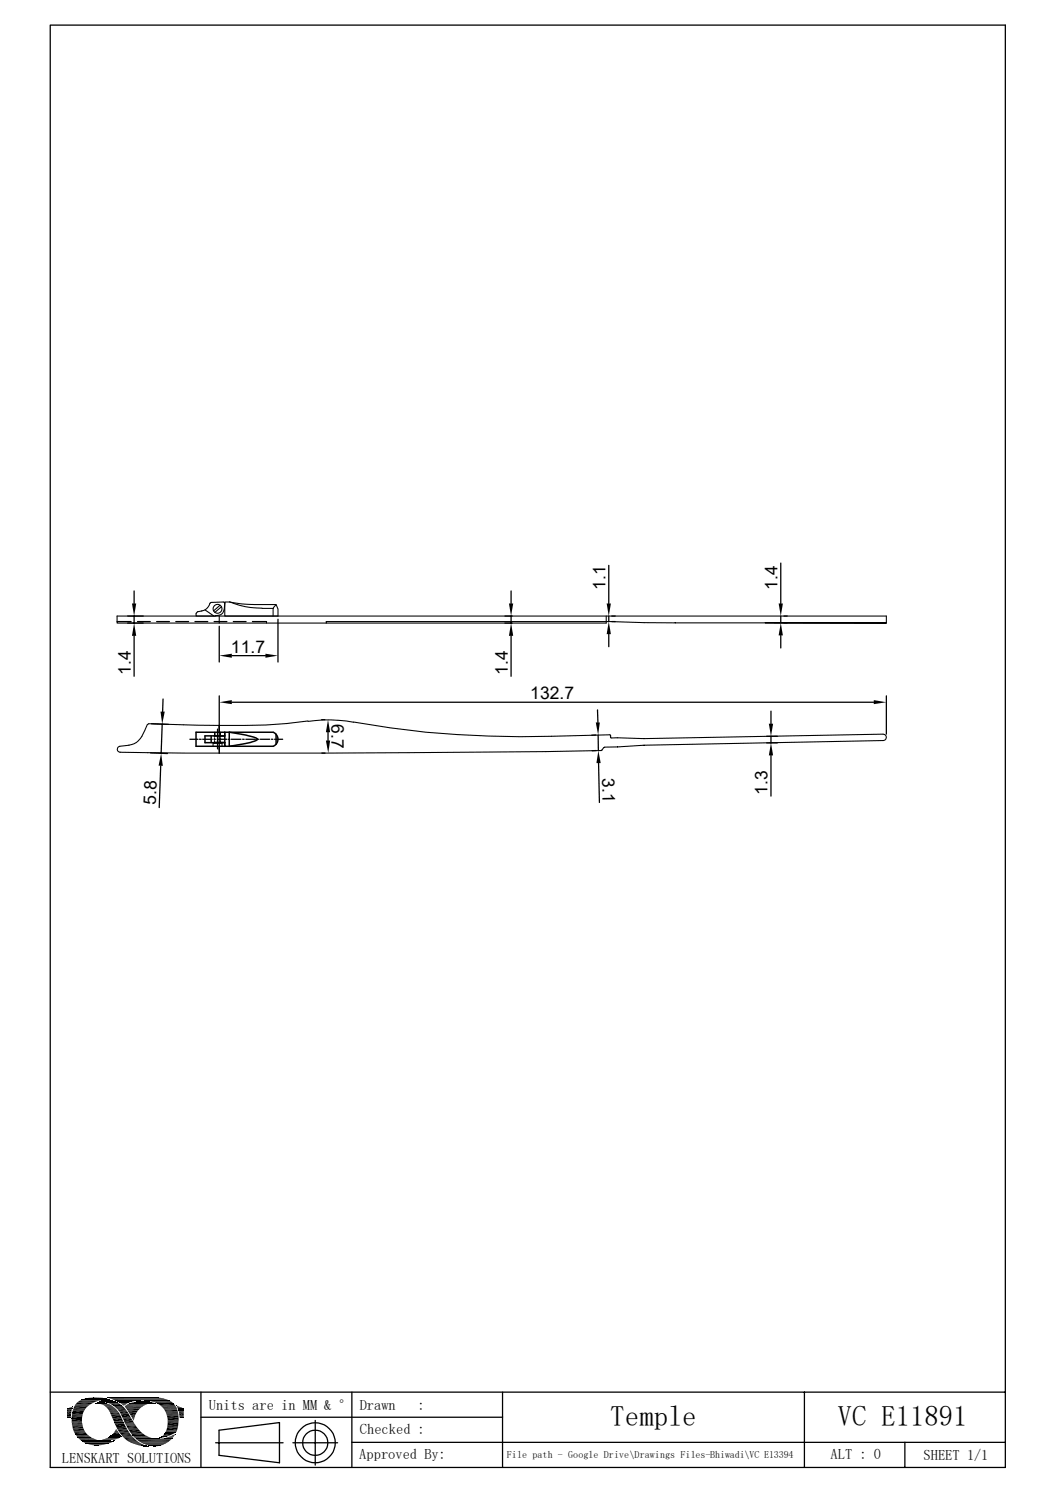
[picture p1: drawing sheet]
<svg xmlns="http://www.w3.org/2000/svg" width="210mm" height="297mm" viewBox="0 0 210 297" stroke-linecap="round" stroke-linejoin="round" font-family="sans-serif">
<g fill="none" stroke="#000" stroke-width=".21">
<path d="M42 119.9h-.1a3.6 3.6 0 0 1-1.4 1.6h-.4M42 119.8h2.6v1.6M45.6 119.8h-.9v2.8h10.6v-1.4l-.4-.9a39.4 39.4 0 0 1-9.3-.5M45.6 119.7a16 16 0 0 0 6.5 1.3M39 122.1v.5l4.3-.1M40.1 121.5l-.8 .2-.3 .4M40.8 121.3l1.7 1.3M43.6 122.6v1.4M43.8 120.4l-1.3 1.1M44.1 120.7l-1.4 1.1M44.6 121.3l-.2 .3a1.19 1.19 0 0 1-1.1 .8M52.1 121h2.2v1.6"/>
<path d="M53 123.7v.3M54.9 120.3l-.5 .7M120.6 122.6v1.4h-97.3v-1.4h153v1.3h-42l-12.8-.2h-56.6M152.2 123.9l24.1 .1M25.7 148.3l-1.9 .2a.6 .6 0 0 0-.5 .6 .6 .6 0 0 0 .6 .5M29.3 144.1l-.5 1.2a4 4 0 0 1-3.2 3M29.5 144l-.2 .1M61.3 143.4a153.4 153.4 0 0 1-24.9 .8l-6.9-.2M61.3 143.5a27.1 27.1 0 0 1 9 .2M70.3 143.6a193.4 193.4 0 0 0 39.4 2.9l11.6-.3 .1 .2M119.6 149.3l-11.1 .2-43.3 .3h-28.6l-12.7-.2M119.7 149.2l-.1 .1"/>
<path d="M120.1 148.7l-.4 .5M120.2 148.7l-.1 .1M121.4 146.6l.1 .2M121.5 146.5l-.1 .1M175.6 146l-47.5 .9-6.6-.1M175.6 146a.64 .64 0 0 1 .7 .7 .64 .64 0 0 1-.7 .6l-47.5 1-7.9 .3M14.9 279.5h3M15.5 278.8h3.9M32.2 279.9h2.9M14.3 281.7h2.1M14.5 280.4h2.5M15.2 285.7h2.7"/>
<path d="M24 285.4h2.1M24.4 285.9h2.1M24.9 286.4h2.1M25.1 286.6h2.2M25.4 284.2h2.2M33 281.1h2.4M33.4 282.9h2.1"/>
<circle cx="43.3" cy="121.1" r=".88"/>
</g>
<g fill="none" stroke="#000" stroke-width=".25">
<path d="M10 5h189.9v286.9h-189.9zM26.7 117.6v2.5M101.6 117.6v2.5M121.1 112.5v7.6M155.3 112v8.1M23.3 123.7h2.8M25.4 122.6h3.1M25.4 124h3.1M26.7 122.6v1.4M26.7 126.5v8M27.3 123.7h2.6M31.2 123.7h2.5"/>
<path d="M32.4 139.1l-.1 2.5M35 123.7h2.5M38.8 123.7h2.5M42.6 123.7h2.5M43.6 124.6v7.1M43.6 138.4v10.8M46.1 130.4h6.7M46.1 139.7h127.7M46.4 123.7h2.5M50.2 123.7h2.8M55.3 123.2v8.5M64.9 123.7v.3"/>
<path d="M100.4 122.6h1.5M100.4 124h1.5M101.6 122.6v1.4M101.6 126.5v8M121.1 122.6v1.1M121.1 126.2v2.5M121.7 123.7h.6M121.7 122.6h.6M155.3 122.6v1.3M155.3 126.4v2.5M155.9 122.6h.6M155.9 123.9h.6"/>
<path d="M176.3 138.4v7.6M29.9 149.8l3.4 .1M30.1 144l3.4 .1M32 152.4l-.3 8.3M32.3 144.1l-.3 5.8M37.8 147.1h1.6M39.7 147.1h.3M40.3 147.1h1.9M42.5 147.1h.3M43.2 147.1h1.9M43.3 145v.6M43.3 145.7v.1"/>
<path d="M43.3 145.9v.5M43.3 146.5v.1M43.3 146.7v.6M43.3 147.4v.1M43.3 147.6v.6M43.3 148.3h.1M43.3 148.4v.6M44.7 145.7v.7M44.7 147.7v.8M45.4 147.1h.3M46 147.1h1.9M48.3 147.1h.3"/>
<path d="M48.9 147.1h1.9M51.1 147.1h.3M51.7 147.1h1.9M54 147.1h.3M54.6 147.1h1.6M64 143.2h.6M64 149.8h.6M65.2 145.7v1.6M118.5 146.2l-.8 .1M118.6 149.3l-.8 .1M118.8 141.2l.1 2.5M119 146.2v3.1"/>
<path d="M119 151.8l.2 7.8M152.5 146.5h2.1M152.5 147.8h2.1M153.3 141.5v2.5M153.3 146.5v1.3M153.3 150.3v8.1M10 276.9h189.9M14.7 279.7h2.9M40 276.9v15M70 276.9v15M99.9 276.9v15M160 276.9v15"/>
<path d="M14.3 281.5h2.1M14.3 283.3h2.1M14.7 284.9h2.4M15 285.5h2.6M24.6 286.1h2.2M24.9 280.1h3.2M25.1 283.8h2.1M25.3 284h2.1M26.1 285.4h2.7M27.2 286.5h6.8M33.1 281.3h2.4M33.4 282.7h2.1"/>
<path d="M40 281.9h59.9M42.9 287h13.4M43.6 284.5l12-1.5v8l-12-1.5zM58.3 287h8.8M62.7 282.6v8.9M70 286.9h129.9M180 286.9v5"/>
<circle cx="62.7" cy="287" r="2.51"/>
<circle cx="62.7" cy="287" r="4"/>
</g>
<g fill="#000">
<path d="M26.2 120.1h.9l-.4 2.5zM26.7 124l.4 2.5h-.9zM43.6 130.4l2.5-.4v.9zM43.6 139.7l2.5-.4v.8zM52.8 130l2.5 .4-2.5 .5zM101.2 120.1h.9l-.5 2.5zM101.6 124l.5 2.5h-.9zM121.1 123.7l.4 2.5h-.9zM120.6 120.1h.9l-.4 2.5zM155.3 123.9l.4 2.5h-.8zM154.9 120.1h.8l-.4 2.5zM173.8 139.3l2.5 .4-2.5 .4z"/>
<path d="M32 149.9l.4 2.5-.9-.1zM31.9 141.6h.9l-.5 2.5zM65.2 143.2l.5 2.5h-.9zM64.8 147.3h.9l-.4 2.5zM118.5 143.7h.8l-.3 2.5zM119 149.3l.5 2.5h-.9zM152.9 144h.9l-.5 2.5zM153.3 147.8l.5 2.5h-.9zM14.3 279.9h.1zM13.8 280l.5-.1 .1 .1zM14.3 279.9h.1v.1zM18.3 278h1.6z"/>
<path d="M18.7 278h1.2zM19.1 279.1h1.9zM19.2 279.1h1.8zM19.2 279.1h1.7zM19.4 279.1h1.5zM19.5 279.1h1zM19.4 279.1h1.2zM19.5 279.1h1.1zM19.6 279.1h.9zM19.6 279.2l1.9 .1zM19.7 278.8h.2zM19.6 279.1h.8z"/>
<path d="M19.8 279.1h.6zM20 279.3l1.7 .1zM19.8 279.1h.4zM20.1 279l.1 .1zM20.1 279h.1zM20.2 279.4h1.6zM20.4 279.4l1.7 .2h-1.4zM20.4 279.4h1.4l.3 .2zM20.5 278.7h1.8zM20.5 278.7h1.7zM20.6 278.6l1.6 .1zM20.7 279.6l1.7 .1h-1.5z"/>
<path d="M20.7 279.6h1.4l.3 .1zM20.6 278.6h1.4zM20.9 278.6h1.1zM20.9 279.7l1.6 .1zM21 279.8l1.7 .2h-1.4zM21 279.8h1.5l.2 .2zM21.2 278.6h.3zM20.9 278.6h.8zM21.2 278.6h.5zM21.5 278.4h.3zM21.8 279.2h1.9zM22.4 279.6h1.9z"/>
<path d="M22.5 279.6h1.8zM22.5 279.6l1.8 .1zM22.6 279.7l2 .2h-1.7zM22.6 279.7h1.7l.3 .2zM22.9 279.9l1.9 .2h-1.7zM22.9 279.9h1.7l.2 .2zM23.7 279l1.9 .1zM23.8 279.1h1.8zM23.8 279.1h1.6zM24 279.1h1.4zM24 279.1l1.3 .1zM24 279.2l1 .2h-.7z"/>
<path d="M24 279.2h1.3l-.3 .2zM24.3 279.4l.6 .1zM24.3 279.4h.7zM24.4 279.5l.3 .1zM24.4 279.5h.5zM24.6 279.6v.1zM24.6 279.6h.1zM27.5 278.8h2zM27.5 278.8h1.9zM28.2 278.8h1.2zM28.2 278.8h.7zM30.4 279.2h.4z"/>
<path d="M30.4 279.2h.5zM30.7 279.2h.2zM30.9 278h.2zM35.1 279.7h.2zM35.1 279.7l.5 .1zM35.2 279.8l.8 .2h-.7zM35.2 279.8l.8 .2zM35.3 280l1 .1h-1zM35.3 280h.7l.3 .1zM13.3 280.2h1.1zM13.3 280.2l1 .1zM13.3 280.3l1 .1h-1z"/>
<path d="M13.3 280.3h1v.1zM13.3 280.4l.9 .4h-.9zM13.3 280.4h1l-.1 .4zM13.3 280.8h.9zM13.3 280.8l.8 .5h-.8zM13.3 280.8h.9l-.1 .5zM13.3 281.3l.8 .4h-.8zM13.3 281.3h.8v.4zM13.3 281.7h.8zM13.3 281.7l.8 .2h-.8zM13.3 281.7h.8v.2zM13.3 281.9h.8z"/>
<path d="M13.3 281.9l.8 .1zM13.4 280.2h1zM13.7 280.1l.7 .1zM13.7 280.1h.7zM13.8 280h.6zM14.3 282.3l2 .4h-2zM14.3 282.3h2v.4zM18.3 287.4l1.9 .1zM18.3 287.4h1.9zM18.4 287.5h1.1zM18.4 287.5h1.8zM18.9 287.5h.6z"/>
<path d="M19.1 287.5h.4zM20.4 286.4l1.9 .1zM20.4 286.4h2zM20.6 286.5h1.5zM20.6 286.5h1.7zM20.7 286.5h1.1zM20.7 286.5h1.4zM21 286.5h.6zM21 286.5h.8zM21.3 280l1.7 .2h-1.6zM21.3 280h1.4l.3 .2zM21.3 286.5h.3z"/>
<path d="M21.4 286.5h.2zM21.4 280.2l1.8 .3h-1.6zM21.4 280.2h1.6l.2 .3zM21.6 280.5h1.6zM21.6 280.5l1.8 .2h-1.7zM21.6 280.5h1.6l.2 .2zM21.7 280.7l1.8 .1h-1.7zM21.7 280.7h1.7l.1 .1zM21.8 280.8l1.8 .2h-1.7zM21.8 280.8h1.7l.1 .2zM21.9 281l1.8 .1zM21.9 281.1l1.9 .2h-1.8z"/>
<path d="M21.9 281.1h1.8l.1 .2zM21.5 286.7h1.1zM21.9 286.7h.7zM22 281.3l1.8 .1zM22 286.7h.6zM22.1 281.4l1.9 .3h-1.8zM22.1 281.4h1.7l.2 .3zM22.1 285.6l1.9 .1zM22.1 285.6h1.9zM22.2 281.7l2 .5h-1.8zM22.2 281.7h1.8l.2 .5zM22.2 285.5l1.8 .1z"/>
<path d="M22.2 285.5h1.7zM22.2 286.7h.5zM22.3 286.7h.4zM22.4 286.7h.3zM22.4 282.2l2.1 .5h-1.9zM22.4 282.2h1.8l.3 .5zM22.4 285.3h1.4zM22.4 285.3l1.5 .2h-1.7zM22.4 285.3h1.4l.1 .2zM22.6 286.6h.2zM22.6 282.7l1.9 .1zM22.7 282.8l1.9 .1z"/>
<path d="M22.7 282.9l1.9 .1zM22.7 285l1.1 .3h-1.4zM22.7 285h.9l.2 .3zM22.7 283h1.9zM22.7 284.9l.9 .1zM22.8 283l1.9 .2h-1.9zM22.8 283h1.8l.1 .2zM22.8 283.2l2.3 .9h-1.9zM22.8 283.2h1.9l.4 .9zM22.9 284.7l.6 .2h-.8zM22.9 284.7h.5l.1 .2zM22.6 286.6h.3z"/>
<path d="M22.9 284.6l.5 .1h-.5zM22.9 284.6l.5 .1zM23 284.4h.2zM23 284.4l.3 .2h-.4zM23 284.4l.3 .2zM23.1 284.4h.1zM23.1 280.1l1.8 .2h-1.5zM23.1 280.1h1.7l.1 .2zM23.4 280.3l1.8 .4h-1.6zM23.4 280.3h1.5l.3 .4zM23.6 280.7l1.7 .1zM23.7 280.8l1.9 .4h-1.6z"/>
<path d="M23.7 280.8h1.6l.3 .4zM24 281.2l1.6 .1zM24 281.3l2 .7h-1.7zM24 281.3h1.6l.4 .7zM24.3 282l1.8 .2h-1.7zM24.3 282h1.7l.1 .2zM24.4 282.2l2 .5h-1.7zM24.4 282.2h1.7l.3 .5zM24.7 282.7l1.9 .3h-1.8zM24.7 282.7h1.7l.2 .3zM24.8 283l1.9 .2h-1.8zM24.8 283h1.8l.1 .2z"/>
<path d="M24.9 283.2h1.8zM24.9 283.2l1.9 .1zM24.9 283.3h1.9zM25 283.3l1.9 .1zM25 283.4l2 .1h-1.9zM25 283.4h1.9l.1 .1zM25.1 283.5l1.9 .1zM25.4 280.6l2 .1zM25.4 280.7l1.7 .4h-1.4zM25.4 280.7h2l-.3 .4zM25.5 284.4l2.5 .5h-2.1zM25.5 284.4h2.1l.4 .5z"/>
<path d="M25.7 281.1l1.2 .4h-.9zM25.7 281.1h1.4l-.2 .4zM25.8 286.9l2 .1h-1.7zM25.8 286.9h1.7l.3 .1zM26 281.5l.9 .1zM26 281.6l.8 .3h-.6zM26 281.6h.9l-.1 .3zM26.1 287l2 .2h-1.5zM26.1 287h1.7l.3 .2zM26.2 281.9l.5 .2h-.4zM26.2 281.9h.6l-.1 .2zM26.3 282.1l.4 .1h-.3z"/>
<path d="M26.3 282.1h.4v.1zM26.4 282.2l.2 .3zM26.4 282.2h.3l-.1 .3zM26.5 282.5l.1 .1zM26.6 287.2l1.7 .1zM26.8 287.3l1.9 .2h-1.2zM26.8 287.3h1.5l.4 .2zM27.5 287.5h1.3zM27.6 287.5l1.4 .1zM28 287.6h1.1zM28.1 287.6l1.1 .1zM28.2 287.7h1.1z"/>
<path d="M28.5 287.7h.9zM28.6 287.7h.9zM29 287.7h.5zM29.2 287.7h.3zM29.3 287.7h.2zM29.6 287.5l2 .2zM30.2 287.7h1.3zM30.2 287.7h1.4zM30.4 287.7h.9zM30.4 287.7h1.1zM30.5 287.7h.5zM30.5 287.7h.8z"/>
<path d="M30.7 287.7h.3zM31.8 286h.2zM31.8 286h.1zM31.8 286h.4zM31.9 286h.4zM32.1 285.8h.8zM32.1 285.8h.9zM31.9 286l.2-.2 .2 .2zM32.1 285.8h.8l-.6 .2zM32.1 285.8h1zM32.2 285.8h.9zM32.3 286.2h1.9z"/>
<path d="M32.2 285.8l.2-.2 .7 .2zM32.4 285.6h1.3l-.6 .2zM32.5 285.5l1.2 .1zM32.5 285.5h1.3zM32.6 286.1h1.6zM32.7 285.2l1.1 .3h-1.3zM32.7 285.2h1.8l-.7 .3zM32.7 286.1h1.5zM32.7 285.2h1.8zM32.8 285l2 .1zM32.8 285.1l1.7 .1h-1.8zM32.8 285.1h2l-.3 .1z"/>
<path d="M32.8 286.1h1.5zM33.1 286h1.3zM33.2 281.6l2.3 .5h-2.2zM33.2 281.6h2.3v.5zM33.2 284l2 .5h-2.1zM33.2 284h2.1l-.1 .5zM33.2 286h1.2zM33.4 283l2 .5h-2.1zM33.4 283h2.1l-.1 .5zM33.4 285.9h1zM33.6 285.8h.9zM33.7 285.8h.8z"/>
<path d="M33.9 285.7h.6zM34.1 285.7h.5zM34.1 285.7l.3-.2 .2 .2zM34.4 285.5h.3l-.1 .2zM34.4 285.5l.3-.1v.1zM34.7 285.4v.1zM35.3 280.1l1.1 .1zM35.3 280.2h1.2zM35.3 280.2l1.2 .1zM35.4 280.3l1.1 .1h-1.1zM35.4 280.3h1.1v.1zM35.4 280.4h1.1z"/>
<path d="M35.5 280.4l1 .2h-1zM35.5 280.4h1v.2zM35.5 280.6h1zM35.5 280.6l1 .1zM35.6 280.7l.9 .1zM35.6 280.8l.9 .3h-.9zM35.6 280.8h.9v.3zM35.6 281.1h.9zM35.6 281.1l.9 .5h-.8zM35.6 281.1h.9v.5zM35.7 281.6l.8 .2h-.8zM35.7 281.6h.8v.2z"/>
<path d="M35.7 281.8l.8 .2h-.8zM35.7 281.8h.8v.2zM35.7 282h.8zM35.7 282l.8 .1zM35.8 282.1h.7zM35.9 282.1h.6zM36 282.1h.5zM36.4 282.1h.1z"/>
</g>
<g fill="none" stroke="#000" stroke-width=".3">
<path d="M42 146.4v1.3M42.6 147.7h2.1M42.6 146.4h2.1M43.6 144.3v1.4M43.6 148.5v1.3M44.7 145.7v2.8h9.6M44.7 146.4h-3.9v1.3h3.9M45.6 145.7l3.8 .7a2.59 2.59 0 0 1 1.8 .7 4.8 4.8 0 0 1-2.6 .9l-3 .5zM54.3 145.7h-15.3v2.8h5.7M54.4 145.7a1.51 1.51 0 0 1 .9 1.4 1.51 1.51 0 0 1-.9 1.4M54.9 146v2.1M14.4 283.7h2.1"/>
<path d="M14.8 285.2h2.5M23.4 284.5h2.1M23.6 284.8h2.1M23.8 285.1h2.1M24.2 285.6h2.1M25.2 280.4h2.6M32.7 280.6h2.6"/>
</g>
<g fill="none" stroke="#000" stroke-width=".2">
<path d="M42.4 148.5v-.6h1.8v.6M42.6 147.7v.2M42.7 146.9v.4M42.7 147.4v.3M42.7 145.7v1M42.8 145.7v.7M43.8 145.7v.7M43.9 146.9v.4M43.9 147.4v.3M43.9 145.7v1M43.9 147.7v.2M14.7 279.9h2.6"/>
<path d="M15 279.4h3M15.3 279h3.5M15.7 278.7h3.9M15.9 278.6h4M16 278.6h4.2M16 278.5h4.4M16.2 278.5h4.3M16.4 278.4h5.4M16.5 278.3h5.1M16.7 278.3h4.7M16.9 278.2h4.3M17.1 278.2h3.9"/>
<path d="M17.5 278.1h3M17.6 278.1h2.9M19 279.2h2.1M19.1 279.2h2.2M19.7 278.8h3.2M19.8 278.8h2.9M19.9 278.7h2.7M20.2 278.7h2.2M20.3 278.9h2.7M20.6 279h2.7M21.3 279h2M21.3 279.1h2.4"/>
<path d="M21.3 278h10.3M21.4 278.1h10.5M21.5 278.1h11M21.8 278h7.4M21.8 278.2h10.8M21.8 278.4h-5.6M22 278.3h10.9M22.2 278.3h10.8M22.3 278.4h10.9M22.5 278.4h10.8M22.6 278.5h11M22.8 278.6h5.1"/>
<path d="M22.9 278.6h4.4M23 278.7h4.2M23.2 278.8h3.3M23.5 278.9h2.7M23.5 278.9h2.5M23.7 279h2.1M24.8 279.8h3.7M24.8 279.8h3.5M24.8 279.9h3.4M24.9 279.7h3.8M25 279.6h3.7M25.1 279.5h4"/>
<path d="M25.4 279.4h3.8M25.4 279.3h4.2M25.7 279.2h4.2M26 279.1h4.8M26.2 279h4.4M26.2 279h4.2M26.6 278.9h3.5M26.8 278.9h3.1M27.1 278.8h2.6M28.7 278.6h5M29.3 278.6h4.4M29.4 278.7h4.5"/>
<path d="M30.1 278.8h4M30.4 278.9h3.8M30.7 279h3.7M30.8 279.2h-5M31 279.1h3.5M31.2 279.2h3.3M31.9 279.7h3M32.1 279.8h2.9M14.3 282.3h2M14.3 282.8h2M14.3 283h2M14.3 283.1h2"/>
<path d="M14.3 283.5h2.1M14.4 281h2.2M14.5 280.5h2.3M14.5 284.2h2.1M14.6 284.7h2.3M15 285.3h2.3M15.3 285.8h2.7M15.4 285.9h2.6M15.4 285.9h2.8M15.5 286h2.8M15.6 286.1h3M15.7 286.3h3.3"/>
<path d="M15.9 286.4h3.1M15.9 286.4h3.6M16 286.6h3.9M16.2 286.6h3.7M16.2 286.6h4.2M16.3 286.7h5.2M16.3 286.8h6.3M16.6 286.9h5.8M16.6 286.9h5.7M16.7 287h5.5M16.9 287h5M17 287.1h4.8"/>
<path d="M17.1 287.1h4.6M17.1 287.2h4.5M17.4 287.3h4M17.7 287.3h3.2M17.9 287.4h2.8M20.5 286.3h2.6M20.7 286.2h2.8M21.1 286.2h2.5M21.2 286.1h2.6M21.5 285.9h2.5M21.5 286h2.3M21.8 285.8h2.3"/>
<path d="M21.9 285.7h2.2M22 285.7h2M22 285.6h2M22.9 286.4h-2.7M24.1 285.8h-2.3M25.1 280.2h2.7M25.4 280.6h2M25.4 286.8h2.1M26.1 285.2h2.4M26.3 285.5h2.5M26.3 285.5h2.6M26.4 285.6h2.7"/>
<path d="M26.5 285.7h2.8M26.5 285.8h3.1M26.7 285.9h3.1M26.8 286h3.3M26.8 286.1h3.7M27 286.2h4.1M27.1 286.2l7.1 .1M27.1 286.3h7M27.6 286.7h6.1M27.8 286.9h5.7M27.9 286.9h5.5M28 287h5.3"/>
<path d="M28.2 287.1h5M28.5 287.2h4.4M28.8 287.3h3.9M29 287.5h3.4M29.5 287.5h2.6M29.6 287.6h2.4M31.7 286.2h2.5M32.4 280.1h2.7M32.5 280.2h2.7M32.6 280.3h2.6M32.6 280.4h2.6M32.7 280.5h2.6"/>
<path d="M32.8 285h2.1M32.9 285h2.1M32.9 280.9h2.5M32.9 284.9h2.2M32.9 284.9h2.1M32.9 284.8h2.2M33 284.7h2.1M33 284.6h2.2M33.1 284.5h2.1M33.1 284.6h2.1M33.1 281.5h2.4M33.2 283.9h2.2"/>
<path d="M33.4 282.5h2.1"/>
</g>
<path d="M15.1 279.2h3.5M21.9 279.4h2.3M31.4 279.4h3.4M14.4 284h2.2M14.6 280.1h2.7M23.2 284.2h2.1M25.9 285h2.5M33.3 283.7h2.1" fill="none" stroke="#000" stroke-width=".34"/>
<path d="M14.3 282.1h2M14.4 280.8h2.4M33.3 282.3h2.2" fill="none" stroke="#000" stroke-width=".42"/>
<path d="M14.3 281.2h2.3M14.5 284.5h2.3" fill="none" stroke="#000" stroke-width=".38"/>
<g font-size="5.7">
<text x="121.4" y="283.6">Temple</text>
<text x="166.6" y="283.7">VC E11891</text>
</g>
<g font-size="3.5">
<text x="120.4" y="117.3" transform="rotate(-90 120.4 117.3)">1.1</text>
<text x="154.6" y="117.3" transform="rotate(-90 154.6 117.3)">1.4</text>
<text x="45.9" y="129.8">11.7</text>
<text x="26" y="134.3" transform="rotate(-90 26 134.3)">1.4</text>
<text x="101" y="134.3" transform="rotate(-90 101 134.3)">1.4</text>
<text x="105.5" y="139">132.7</text>
<text x="65.9" y="144.1" transform="rotate(90 65.9 144.1)">6.7</text>
<text x="119.8" y="154.8" transform="rotate(89 119.8 154.8)">3.1</text>
<text x="31" y="160.1" transform="rotate(-88 31 160.1)">5.8</text>
<text x="152.7" y="158.1" transform="rotate(-90 152.7 158.1)">1.3</text>
</g>
<g font-size="2.9">
<text x="41.5" y="280.6">Units are in MM &amp; °</text>
<text x="71.5" y="280.6">Drawn</text>
<text x="83" y="280.6">:</text>
<text x="71.6" y="285.2">Checked :</text>
<text x="12.3" y="291.1">LENSKART SOLUTIONS</text>
<text x="71.5" y="290.1">Approved By:</text>
<text x="165.2" y="290.3">ALT : 0</text>
<text x="183.7" y="290.4">SHEET 1/1</text>
</g>
<text font-size="2" x="100.8" y="290">File path - Google Drive\Drawings Files-Bhiwadi\VC E13394</text>
</svg>
